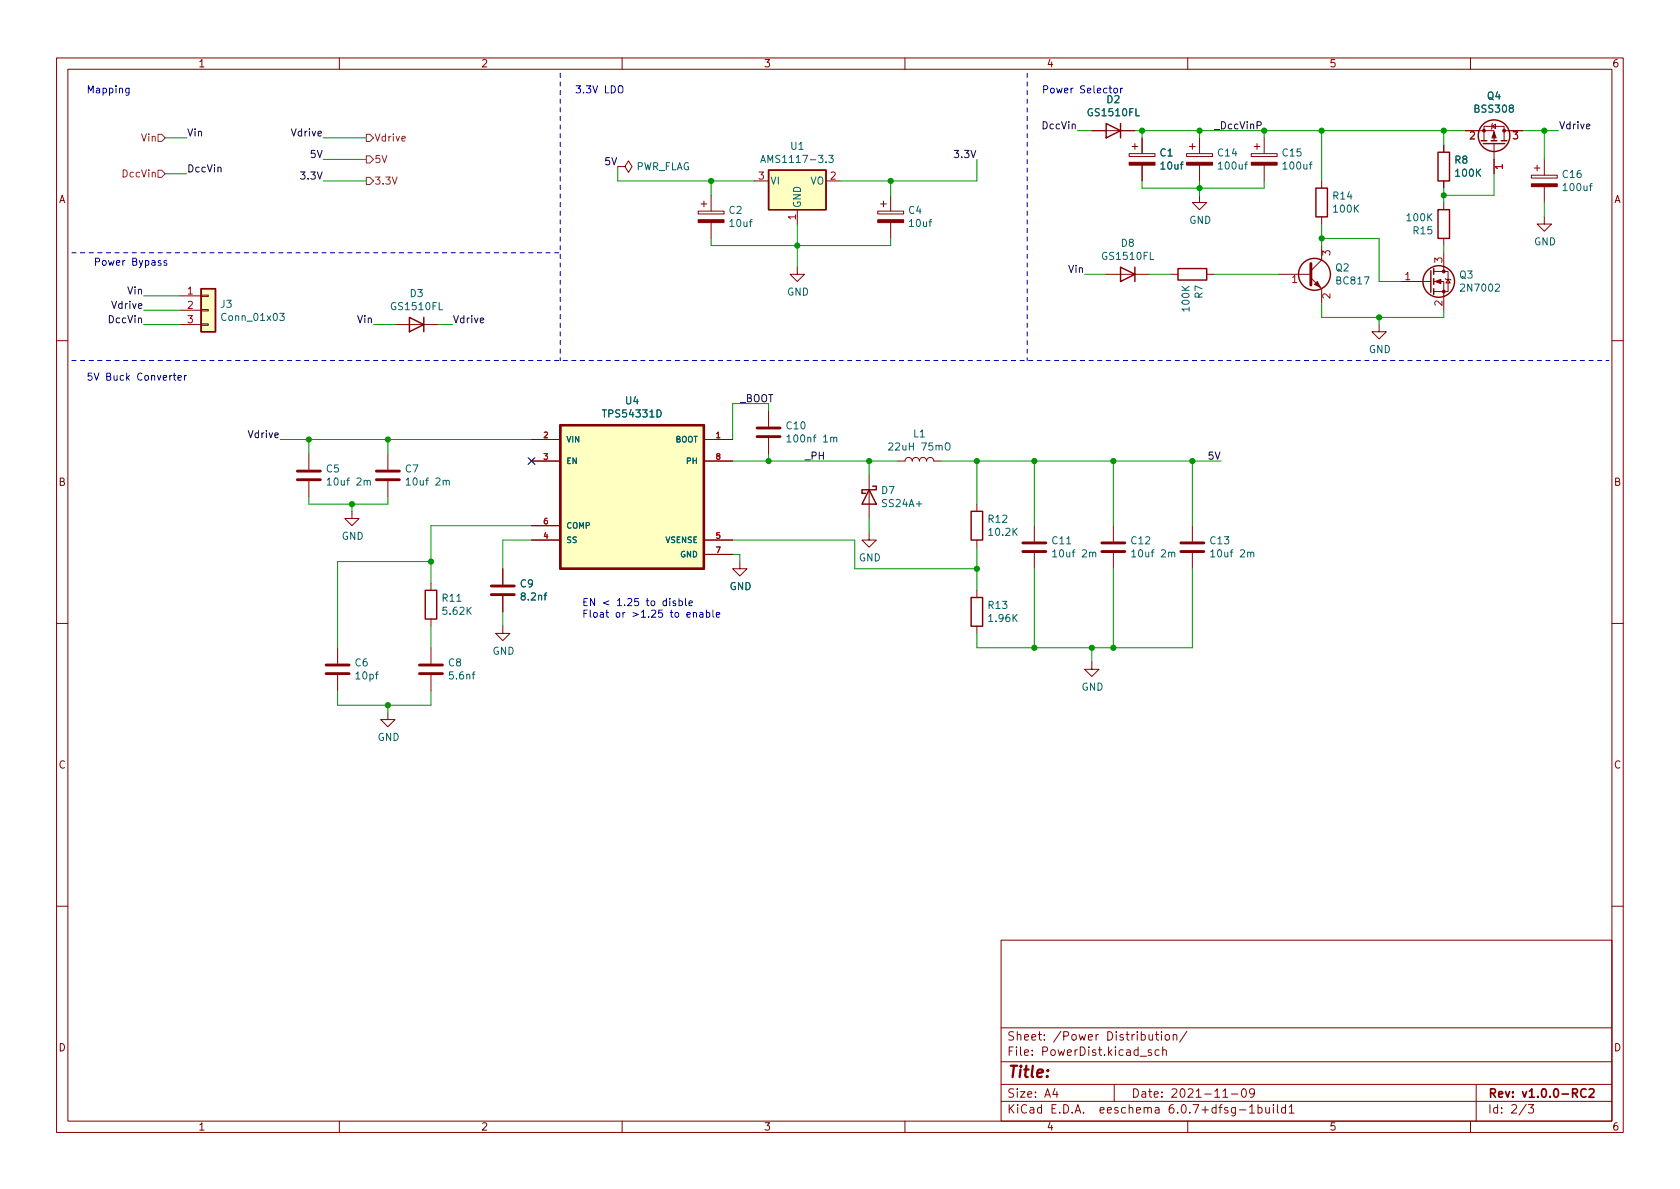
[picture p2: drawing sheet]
<svg xmlns="http://www.w3.org/2000/svg" width="297mm" height="210mm" viewBox="0 0 297 210" stroke-linecap="round" stroke-linejoin="round" font-family="sans-serif">
<g fill="none" stroke="#840000" stroke-width=".18">
<path d="M10 10.2h277v190.1h-277zM12 12.2h273v186.1h-273zM60 10.2v2M110 10.2v2M160 10.2v2M210 10.2v2M260 10.2v2M109.2 29.5h1.3l.6-1.1 .7 1.1-.7 1-.6-1M123.4 37.3h4.6v.5h-4.6zM124 36.1h1M124.5 35.6v1M125.7 34.5v2.8"/>
<path d="M125.7 39.4v2.8M133.3 32h2.6M141 37.1v2.5M146 32h2.6M155.2 37.3h4.6v.5h-4.6zM155.7 36.1h1M156.2 35.6v1M157.5 34.5v2.8M157.5 39.4v2.8M193 23.1h7.7M199.6 27.2h4.6v.5h-4.6zM200.2 25.9h1"/>
<path d="M200.7 25.4v1M201.9 24.4v2.8M201.9 29.2v2.8M209.8 27.2h4.6v.5h-4.6zM210.3 25.9h1M210.8 25.4v1M212.1 34.5v1.3h1.3l-1.3 1.3-1.3-1.3h1.3M212.1 24.4v2.8M212.1 29.2v2.8M221.2 27.2h4.6v.5h-4.6zM221.7 25.9h1.1M222.2 25.4v1"/>
<path d="M223.5 24.4v2.8M223.5 29.2v2.8M233.7 32v1.3M233.7 38.3v1.3M255.3 25.6v1.3M255.3 32v1.3M255.3 35.8v1.3M259.1 23.1h5.1v1.8M262.4 24.9v-2.6h3.5v2.6M263.8 22.3l.6-.3v.7zM263.9 21.8l-.1 .2v.7l-.1 .2M264.2 25.4v5.3"/>
<path d="M265.9 23.1h3.3M270.8 31h4.5v.5h-4.5zM271.3 29.7h1M271.8 29.2v1M273 38.3v1.3h1.3l-1.3 1.3-1.2-1.3h1.2M273 28.2v2.8M273 33v2.8M31.7 57.4h3.9M31.7 52.3h3.9M31.7 54.9h3.9M35.6 57.3h1.2v.2h-1.2zM35.6 54.7h1.2v.3h-1.2z"/>
<path d="M35.6 52.2h1.2v.2h-1.2zM69.8 57.4h7.7M141 47.2v1.3h1.2l-1.2 1.3-1.3-1.3h1.3M195.6 48.5h7.6M207 48.5h1.3M213.4 48.5h1.2M226.1 48.5h5.7M231.8 49.1l1.9 1.9v2.6M233.7 43.4v2.6l-1.9 1.9M243.8 57.4v1.3h1.3l-1.3 1.2-1.2-1.2h1.2M247.6 49.8h5.4M253.5 49.8h1.8v5.1"/>
<path d="M253.5 48h2.5v3.6h-2.5M255.3 42.2v1.2M255.3 44.7v3.3M255.5 49.3l.2 .1h.7l.1 .1M256 49.4l.4 .6h-.7zM10 60.2h2M94 77.7h5.1M124.5 77.7h5M135.9 72.6v2.8M135.9 77.5v2.8M285 60.2h2M54.6 80.3v2.8"/>
<path d="M54.6 85.1v2.8M62.2 90.4v1.3h1.3l-1.3 1.3-1.2-1.3h1.2M68.6 80.3v2.8M68.6 85.1v2.8M94 81.5h5.1M94 95.5h5.1M94 93h5.1M124.5 81.5h5M124.5 95.5h5M124.5 98h5M130.8 99.3v1.3h1.3l-1.3 1.2-1.3-1.2h1.3M153.7 94.2v1.3h1.2l-1.2 1.3-1.3-1.3h1.3"/>
<path d="M153.7 84.1v7.6M158.7 81.5h1.3a.64 .64 0 0 1 .7-.6 .64 .64 0 0 1 .6 .6 .64 .64 0 0 1 .6-.6 .64 .64 0 0 1 .7 .6 .64 .64 0 0 1 .6-.6 .64 .64 0 0 1 .6 .6 .64 .64 0 0 1 .7-.6 .64 .64 0 0 1 .6 .6h1.3M172.7 89.1v1.3M172.7 95.5v1.3M182.9 93v2.8M182.9 97.8v2.8M196.8 93v2.8M196.8 97.8v2.8M210.8 93v2.8M210.8 97.8v2.8M10 110.2h2M59.7 114.5v2.8"/>
<path d="M59.7 119.4v2.8M76.2 103.1v1.3M76.2 109.5v1.2M76.2 114.5v2.8M76.2 119.4v2.8M88.9 110.7v1.3h1.3l-1.3 1.3-1.3-1.3h1.3M88.9 100.6v2.8M88.9 105.4v2.8M172.7 104.4v1.3M172.7 110.7v1.3M193 117.1v1.3h1.3l-1.3 1.2-1.2-1.2h1.2M285 110.2h2"/>
<path d="M68.6 126v1.2h1.2l-1.2 1.3-1.3-1.3h1.3M10 160.2h2M177 166.3h108v32h-108zM285 160.2h2M60 198.3v2M110 198.3v2M160 198.3v2M177 194.8h108M177 191.8h108M177 187.8h108M177 181.8h108M186.5 192.5l-.4 1h1"/>
<path d="M186.9 193v1M197 191.8v3M201.6 186.8h1.1M203.1 182.9l.1 1h.4l.2-.1M203.6 185.7l-.4-.1-.2 .2 .1 .3 .5 .1v.4h-.6M203.8 182.9v1M204.3 182.9h.6M204.5 182.4v1.3l.4 .2M204.9 185.7l-.4-.1-.3 .3v.4l.2 .3h.5M205.4 182.4v.2M205.4 182.9v1M205.6 185.8l.2-.2 .3 .1 .1 .9"/>
<path d="M205.6 185.1v1.5M206.1 183l.4-.1 .3 .3v.4l-.3 .3h-.4l-.1-.3v-.4zM207.4 183.1l.2-.2 .4 .1 .1 .9M207.4 182.9v1M209.9 182.4l-1.3 1.9M210 198.3v2M216.2 194h.9M217.7 193.5h1.2M219.1 196.3h1.2M219.7 192.6l.2-.1a.81 .81 0 0 1 .5 .7 .81 .81 0 0 1-.3 .8h-.1a.81 .81 0 0 1-.6-.6 .81 .81 0 0 1 .3-.8zM220.9 195.8l.5-.5v1.5M220.9 196.8h.9"/>
<path d="M221.8 193.2l-.3 .3-.4-.1-.2-.2 .2-.6 .4-.1 .2 .2a.99 .99 0 0 1-.3 1.3h-.3M222.4 195.9l.5-.1 .2 .3v.4l-.1 .3h-.6M222.4 195.3v1.5M223.8 195.8l.1 1h.3l.2-.1M224.4 195.8v1M225.1 195.3v.2M225.1 195.8v1M225.9 195.3v1.3l.2 .2M227.3 195.9l-.4-.1-.3 .3v.4l.1 .3h.6M227.3 195.3v1.5M227.9 195.8l.5-.5v1.5M227.9 196.8h.9"/>
<path d="M260 198.3v2M261 191.8v6.5M269.9 195.3l-1.3 1.9M270.2 195.3h1l-.6 .6 .5 .1v.7l-.2 .1h-.5l-.2-.1"/>
</g>
<path d="M280.4 192.7a.6 .6 0 0 0-.7 0 .6 .6 0 0 0-.2 .7 .56 .56 0 0 0 .3 .6 .56 .56 0 0 0 .6-.1M281 192.7l.6-.2 .2 .2v.3l-.9 1h.9" fill="none" stroke="#840000" stroke-width=".3"/>
<g fill="none" stroke="#840000" stroke-width=".25">
<path d="M135.9 30.1h10.1v7h-10.1zM195.6 21.8l2.5 1.3-2.5 1.3zM198.1 21.8v2.6M232.7 33.3h2v5h-2zM254.3 26.9h2v5.1h-2zM254.3 37.1h2v5.1h-2zM261.9 24.9h1M262.3 25.4h3.8M263.7 24.9h1M265.4 24.9h1M35.6 51h2.5v7.7h-2.5zM72.4 56.1l2.5 1.3-2.5 1.3z"/>
<path d="M74.9 56.1v2.6M198.1 47.2l2.6 1.3-2.6 1.3zM200.7 47.2v2.6M208.3 47.5h5.1v2h-5.1zM253 47.9v3.8M253.5 47.5v1M253.5 49.3v1M253.5 51v1.1M153.7 86.6l1.2 2.5h-2.5zM154.3 86h.6v.6h-2.5v.6h.6M171.7 90.4h2v5.1h-2zM75.2 104.4h2v5.1h-2z"/>
<path d="M171.7 105.7h2v5h-2z"/>
<circle cx="264.2" cy="24" r="2.79"/>
<circle cx="232.4" cy="48.5" r="2.82"/>
<circle cx="254.4" cy="49.8" r="2.79"/>
</g>
<g fill="none" stroke="#840000" stroke-width=".51">
<path d="M231.8 46.6v3.8M133.9 77.2h4M133.9 75.7h4M52.6 84.8h4M52.6 83.3h4M66.5 84.8h4.1M66.5 83.3h4.1M180.8 97.5h4.1M180.8 96h4.1M194.8 97.5h4.1M194.8 96h4.1M208.8 97.5h4.1"/>
<path d="M208.8 96h4.1M57.7 119.1h4M57.7 117.6h4M74.2 119.1h4M74.2 117.6h4M86.9 105.2h4M86.9 103.6h4"/>
</g>
<g fill="#840000" stroke="#840000" stroke-width=".18">
<path d="M123.4 38.9h4.6v.5h-4.6z"/>
<path d="M155.2 38.9h4.6v.5h-4.6z"/>
<path d="M253.7 49.8l1.1-.4v.8z"/>
<path d="M264.2 23.4l.3 1h-.7z"/>
<path d="M270.8 32.5h4.5v.5h-4.5z"/>
<path d="M232.4 50.3l.5-.5 .5 1z"/>
<path d="M221.2 28.7h4.6v.5h-4.6z"/>
<path d="M199.6 28.7h4.6v.5h-4.6z"/>
<path d="M209.8 28.7h4.6v.5h-4.6z"/>
<circle cx="255.3" cy="51.6" r=".25"/>
<circle cx="255.3" cy="48" r=".25"/>
<circle cx="262.4" cy="23.1" r=".25"/>
<circle cx="265.9" cy="23.1" r=".25"/>
</g>
<g fill="#ffffc2" stroke="#ffffc2" stroke-width=".18">
<path d="M135.9 30.1h10.1v7h-10.1z"/>
<path d="M99.1 75.2h25.4v25.4h-25.4z"/>
<path d="M35.6 51h2.5v7.7h-2.5z"/>
</g>
<g fill="none" stroke="#006464" stroke-width=".18">
<path d="M134.5 28.7l.4-1.2 .4 1.2M134.6 28.4h.6M146.5 27.5h.8l-.4 .5 .4 .1v.5l-.2 .1-.6-.1M49.5 55.4h.8l-.5 .5 .4 .1v.6l-.2 .1-.5-.1M139.1 77.3l.4-.4v1.3M139.1 78.2h.8M147.4 77.5l.2-.2 .3 .1 .1 .8M157.1 78.4l.5-.1 .3 .4-.8 .9h.8M167.2 78.5l.2-.2a.43 .43 0 0 1 .6 .4v.5a.42 .42 0 0 1-.5 .4 .42 .42 0 0 1-.4-.4zM57.9 84.9l.3-.4v1.3M57.9 85.8h.7M64.9 85.1l.2-.2 .3 .1 .1 .8"/>
<path d="M71.8 84.9l.4-.4v1.3M71.8 85.8h.7M78.9 85.1l.2-.2 .3 .1v.8M186.1 97.6l.4-.4v1.3M186.1 98.5h.7M193.2 97.8l.2-.2 .3 .1v.8M200.1 97.6l.4-.4v1.3M200.1 98.5h.7M207.2 97.8l.1-.2 .4 .1v.8M214.1 97.6l.3-.4v1.3M214.1 98.5h.7M221.1 97.8l.2-.2 .3 .1 .1 .8"/>
</g>
<path d="M99.1 75.2h25.4v25.4h-25.4z" fill="none" stroke="#840000" stroke-width=".41"/>
<path d="M27.9 30.1h.7l.6 .6-.6 .7h-.7zM27.9 23.7h.7l.6 .7-.6 .6h-.7zM64.8 27.6h.6l.6 .6-.6 .6h-.6zM64.8 31.4h.6l.6 .6-.6 .6h-.6zM64.8 23.7h.6l.6 .7-.6 .6h-.6z" fill="none" stroke="#725600" stroke-width=".18"/>
<path d="M222.3 22.2l.6-.1 .1-.2-.1-.3-.6-.1v1.3" fill="none" stroke="#0f0f0f" stroke-width=".18"/>
<g fill="none" stroke="#0000c2" stroke-width=".18">
<path d="M22.8 15.6v1l-.2 .3-.3-.1M22.8 15.7l-.3-.1-.3 .2 .1 .6h.5M109.5 15.2h.1a.43 .43 0 0 1 .5 .4v.4a.42 .42 0 0 1-.4 .5 .42 .42 0 0 1-.4-.5v-.4zM197 15.7l.3-.1 .3 .2v.4l-.3 .2h-.3l-.1-.2zM198.1 15.6v.8M198.5 15.6l-.4 .2M28.4 46.1h-.3l-.1 .2v.1l.4 .2v.3h-.4M29.5 46.1h-.3l-.2 .2v.1l.5 .2v.3h-.5M30.6 66.4h.5M30.8 66v1.1l.3 .1M31.5 66.8l.6-.1-.1-.2-.4-.1-.1 .2v.6h.5M32.6 66.4v.8"/>
<path d="M33 66.4l-.4 .2M118.4 105.8v.2M118.4 106.3v.8M119.5 106.3h-.3l-.2 .1v.2l.5 .1v.3h-.5M120.1 106.3h.3l.3 .2-.2 .5h-.4M120.1 105.8v1.3M121.2 105.8v1.1l.2 .2M121.8 106.7l.6-.1v-.3h-.4l-.2 .1 .1 .6h.5M122.6 108.4l.2-.1 .3 .1v.7M122.6 108.3v.8M123.8 108.4h.4l.1 .7M124.3 108.6l-.4 .1-.2 .1 .2 .3h.4"/>
<path d="M124.9 108.4l.4-.1 .2 .2-.1 .6h-.5M124.9 107.9v1.2M126 107.9v1.1l.2 .1M126.7 108.7l.6-.1-.1-.2-.4-.1-.1 .2v.6h.5"/>
</g>
<path d="M99.1 12.9v50.8M181.6 12.9v50.8M12.7 44.7h86.4M12.7 63.7h271.8" fill="none" stroke="#0000c2" stroke-width=".18" stroke-dasharray=".8 .8"/>
<g fill="none" stroke="#009600" stroke-width=".18">
<path d="M29.2 24.4h3.8M29.2 30.7h3.8M57.1 32h7.7M57.1 28.2h7.7M57.1 24.4h7.7M109.2 29.5v2.5h24.1M125.7 32v2.5M141 39.6v7.6M157.5 32v2.5M172.7 28.2v3.8h-24.1M190.5 23.1h2.5M200.7 23.1h58.4"/>
<path d="M201.9 23.1v1.3M201.9 32v1.3h21.6v-1.3M212.1 23.1v1.3M212.1 32v2.5M223.5 23.1v1.3M233.7 23.1v8.9M233.7 39.6v3.8M255.3 23.1v2.5M255.3 33.3v2.5M264.2 30.7v3.8h-8.9M269.2 23.1h6.4M273 23.1v5.1"/>
<path d="M273 35.8v2.5M25.4 52.3h6.3M25.4 57.4h6.3M25.4 54.9h6.3M66 57.4h3.8M77.5 57.4h2.5M125.7 42.2v1.2h31.8v-1.2M191.8 48.5h3.8M203.2 48.5h3.8M214.6 48.5h11.5M233.7 42.2h10.1v7.6h3.8M233.7 53.6v2.5h21.6v-1.2"/>
<path d="M243.8 56.1v1.3M255.3 43.4v1.3M49.5 77.7h44.5M54.6 77.7v2.6M68.6 77.7v2.6M135.9 72.6v-1.2h-6.4v6.3M54.6 87.9v1.2h14v-1.2M62.2 89.1v1.3M76.2 99.3h-16.5v15.2M94 95.5h-5.1v5.1M94 93h-17.8v10.1M129.5 95.5h21.6v5.1h21.6"/>
<path d="M129.5 81.5h29.2M129.5 98h1.3v1.3M135.9 80.3v1.2M153.7 81.5v2.6M153.7 91.7v2.5M166.4 81.5h49.5M172.7 81.5v7.6M172.7 96.8v7.6M182.9 81.5v11.5M196.8 81.5v11.5M210.8 81.5v11.5M76.2 110.7v3.8"/>
<path d="M88.9 108.2v2.5M182.9 100.6v13.9M193 114.5v2.6M196.8 100.6v13.9M210.8 100.6v13.9h-38.1v-2.5M59.7 122.2v2.5h16.5v-2.5M68.6 124.7v1.3"/>
</g>
<path d="M93.4 80.9l1.2 1.2M94.6 80.9l-1.2 1.2" fill="none" stroke="#000084" stroke-width=".18"/>
<g fill="#009600" stroke="#009600" stroke-width=".18">
<circle cx="172.7" cy="100.6" r=".46"/>
<circle cx="182.9" cy="81.5" r=".46"/>
<circle cx="153.7" cy="81.5" r=".46"/>
<circle cx="172.7" cy="81.5" r=".46"/>
<circle cx="135.9" cy="81.5" r=".46"/>
<circle cx="212.1" cy="23.1" r=".46"/>
<circle cx="223.5" cy="23.1" r=".46"/>
<circle cx="233.7" cy="23.1" r=".46"/>
<circle cx="273" cy="23.1" r=".46"/>
<circle cx="255.3" cy="23.1" r=".46"/>
<circle cx="255.3" cy="34.5" r=".46"/>
<circle cx="193" cy="114.5" r=".46"/>
<circle cx="196.8" cy="114.5" r=".46"/>
<circle cx="182.9" cy="114.5" r=".46"/>
<circle cx="196.8" cy="81.5" r=".46"/>
<circle cx="210.8" cy="81.5" r=".46"/>
<circle cx="68.6" cy="124.7" r=".46"/>
<circle cx="76.2" cy="99.3" r=".46"/>
<circle cx="62.2" cy="89.1" r=".46"/>
<circle cx="233.7" cy="42.2" r=".46"/>
<circle cx="243.8" cy="56.1" r=".46"/>
<circle cx="212.1" cy="33.3" r=".46"/>
<circle cx="201.9" cy="23.1" r=".46"/>
<circle cx="125.7" cy="32" r=".46"/>
<circle cx="68.6" cy="77.7" r=".46"/>
<circle cx="54.6" cy="77.7" r=".46"/>
<circle cx="157.5" cy="32" r=".46"/>
<circle cx="141" cy="43.4" r=".46"/>
</g>
<text font-size="2.8" fill="#840000" x="178" y="190.6">Title:</text>
<g font-size="2.1" fill="#840000">
<text x="178" y="184">Sheet: /Power Distribution/</text>
<text x="178" y="186.7">File: PowerDist.kicad_sch</text>
<text x="178" y="196.9">KiCad E.D.A. eeschema 6.0.7+dfsg-1build1</text>
<text x="178" y="194.1">Size: A4</text>
<text x="200" y="194.1">Date: 2021-11-09</text>
<text x="263" y="194.1">Rev: v1.0.0-RC2</text>
<text x="263" y="196.9">Id: 2/3</text>
</g>
<g font-size="1.8" fill="#840000">
<text x="35" y="11.9">1</text>
<text x="85" y="11.9">2</text>
<text x="135" y="11.9">3</text>
<text x="185" y="11.9">4</text>
<text x="235" y="11.9">5</text>
<text x="285" y="11.9">6</text>
<text x="10.3" y="35.9">A</text>
<text x="285.3" y="35.9">A</text>
<text x="10.3" y="85.9">B</text>
<text x="285.3" y="85.9">B</text>
<text x="10.3" y="135.9">C</text>
<text x="285.3" y="135.9">C</text>
<text x="10.3" y="185.9">D</text>
<text x="285.3" y="185.9">D</text>
<text x="35" y="199.9">1</text>
<text x="85" y="199.9">2</text>
<text x="135" y="199.9">3</text>
<text x="185" y="199.9">4</text>
<text x="235" y="199.9">5</text>
<text x="285" y="199.9">6</text>
</g>
<g font-size="1.8" fill="#0000c2">
<text x="15.2" y="16.5">Mapping</text>
<text x="101.6" y="16.5">3.3V LDO</text>
<text x="184.1" y="16.5">Power Selector</text>
<text x="16.5" y="47">Power Bypass</text>
<text x="15.2" y="67.3">5V Buck Converter</text>
<text x="102.9" y="107.2">EN &lt; 1.25 to disble</text>
<text x="102.9" y="109.2">Float or &gt;1.25 to enable</text>
</g>
<g font-size="1.8" fill="#006464">
<text x="263" y="17.6">Q4</text>
<text x="192.5" y="20.5">GS1510FL</text>
<text x="195.7" y="18.2">D2</text>
<text x="260.9" y="19.9">BSS308</text>
<text x="135.5" y="28.8">AMS1117-3.3</text>
<text x="139.8" y="26.5">U1</text>
<text x="205.1" y="27.7">C1</text>
<text x="205.3" y="30">10uf</text>
<text x="215.4" y="27.7">C14</text>
<text x="215.6" y="30">100uf</text>
<text x="226.8" y="27.7">C15</text>
<text x="227" y="30">100uf</text>
<text x="257.2" y="28.9">R8</text>
<text x="112.3" y="30.1">PWR_FLAG</text>
<text x="136.1" y="32.6">VI</text>
<text x="143.2" y="32.6">VO</text>
<text x="235.8" y="35.3">R14</text>
<text x="257.5" y="31.2">100K</text>
<text x="276.3" y="31.5">C16</text>
<text x="276.6" y="33.8">100uf</text>
<text x="128.9" y="37.8">C2</text>
<text x="129.1" y="40.1">10uf</text>
<text x="141.6" y="36.8" transform="rotate(-90 141.6 36.8)">GND</text>
<text x="160.7" y="37.8">C4</text>
<text x="160.9" y="40.1">10uf</text>
<text x="210.3" y="39.6">GND</text>
<text x="235.9" y="37.6">100K</text>
<text x="248.8" y="39.1">100K</text>
<text x="249.9" y="41.4">R15</text>
<text x="195.1" y="45.9">GS1510FL</text>
<text x="198.3" y="43.6">D8</text>
<text x="236.2" y="48">Q2</text>
<text x="271.2" y="43.4">GND</text>
<text x="72.5" y="52.5">D3</text>
<text x="139.1" y="52.3">GND</text>
<text x="212.6" y="52.7" transform="rotate(-90 212.6 52.7)">R7</text>
<text x="236.4" y="50.3">BC817</text>
<text x="258.1" y="49.2">Q3</text>
<text x="258.6" y="51.6">2N7002</text>
<text x="39" y="54.4">J3</text>
<text x="39.5" y="56.7">Conn_01x03</text>
<text x="69.3" y="54.8">GS1510FL</text>
<text x="210.3" y="54.9" transform="rotate(-90 210.3 54.9)">100K</text>
<text x="242" y="62.4">GND</text>
<text x="110.6" y="71.5">U4</text>
<text x="106.9" y="73.8">TPS54331D</text>
<text x="139.1" y="75.9">C10</text>
<text x="161.5" y="77.3">L1</text>
<text x="57.7" y="83.5">C5</text>
<text x="71.7" y="83.5">C7</text>
<text x="139.7" y="78.2">100nf 1m</text>
<text x="157.7" y="79.6">22uH 75mO</text>
<text x="58.4" y="85.8">10uf 2m</text>
<text x="72.3" y="85.8">10uf 2m</text>
<text x="155.9" y="87.3">D7</text>
<text x="156.2" y="89.7">SS24A+</text>
<text x="60.4" y="95.4">GND</text>
<text x="174.8" y="92.4">R12</text>
<text x="175" y="94.7">10.2K</text>
<text x="151.8" y="99.3">GND</text>
<text x="186.1" y="96.2">C11</text>
<text x="186.6" y="98.5">10uf 2m</text>
<text x="200.1" y="96.2">C12</text>
<text x="200.6" y="98.5">10uf 2m</text>
<text x="214" y="96.2">C13</text>
<text x="214.6" y="98.5">10uf 2m</text>
<text x="78.3" y="106.4">R11</text>
<text x="92" y="103.9">C9</text>
<text x="92.3" y="106.2">8.2nf</text>
<text x="129" y="104.3">GND</text>
<text x="174.8" y="107.7">R13</text>
<text x="78.4" y="108.7">5.62K</text>
<text x="175" y="110">1.96K</text>
<text x="62.8" y="117.8">C6</text>
<text x="79.3" y="117.8">C8</text>
<text x="87.1" y="115.8">GND</text>
<text x="63" y="120.1">10pf</text>
<text x="79.6" y="120.1">5.6nf</text>
<text x="191.2" y="122.1">GND</text>
<text x="66.7" y="131">GND</text>
</g>
<g font-size="1.8" fill="#0f0f0f">
<text x="184.5" y="22.8">DccVin</text>
<text x="214.6" y="22.8">_DccVinP</text>
<text x="275.6" y="22.8">Vdrive</text>
<text x="33" y="24.1">Vin</text>
<text x="51.7" y="24.1">Vdrive</text>
<text x="55" y="27.9">5V</text>
<text x="107.1" y="29.2">5V</text>
<text x="169.1" y="27.9">3.3V</text>
<text x="33" y="30.5">DccVin</text>
<text x="53.5" y="31.7">3.3V</text>
<text x="22.6" y="52.1">Vin</text>
<text x="189" y="48.2">Vin</text>
<text x="19.4" y="57.1">DccVin</text>
<text x="20" y="54.6">Vdrive</text>
<text x="63.3" y="57.1">Vin</text>
<text x="80" y="57.1">Vdrive</text>
<text x="130.8" y="71.1">_BOOT</text>
<text x="44.1" y="77.5">Vdrive</text>
<text x="142.2" y="81.3">_PH</text>
<text x="213.7" y="81.3">5V</text>
</g>
<g font-size="1.8" fill="#725600">
<text x="25.1" y="25">Vin</text>
<text x="66.1" y="28.8">5V</text>
<text x="66.1" y="25">Vdrive</text>
<text x="21.8" y="31.4">DccVin</text>
<text x="66.1" y="32.6">3.3V</text>
</g>
<g font-size="1.8" fill="#a90000">
<text x="259.9" y="24.6">2</text>
<text x="265.7" y="30" transform="rotate(-90 265.7 30)">1</text>
<text x="267.5" y="24.6">3</text>
<text x="134.1" y="31.7">3</text>
<text x="146.8" y="31.7">2</text>
<text x="140.7" y="38.8" transform="rotate(-90 140.7 38.8)">1</text>
<text x="235.2" y="45.2" transform="rotate(-90 235.2 45.2)">3</text>
<text x="255" y="46.5" transform="rotate(-90 255 46.5)">3</text>
<text x="33.2" y="52.1">1</text>
<text x="228.4" y="50">1</text>
<text x="235.2" y="52.8" transform="rotate(-90 235.2 52.8)">2</text>
<text x="248.4" y="49.5">1</text>
<text x="33.2" y="54.6">2</text>
<text x="33.2" y="57.1">3</text>
<text x="255" y="54.1" transform="rotate(-90 255 54.1)">2</text>
</g>
<g font-size="1.4" fill="#a90000">
<text x="96.1" y="77.5">2</text>
<text x="126.6" y="77.5">1</text>
<text x="96.1" y="81.3">3</text>
<text x="126.6" y="81.3">8</text>
<text x="96.1" y="95.2">4</text>
<text x="96.1" y="92.7">6</text>
<text x="126.6" y="95.2">5</text>
<text x="126.6" y="97.8">7</text>
</g>
<g font-size="1.4" fill="#006464">
<text x="100.1" y="78.2">VIN</text>
<text x="100.1" y="82">EN</text>
<text x="119.4" y="78.2">BOOT</text>
<text x="121.5" y="82">PH</text>
<text x="100.1" y="93.5">COMP</text>
<text x="100.1" y="96">SS</text>
<text x="117.7" y="96">VSENSE</text>
<text x="120.3" y="98.5">GND</text>
</g>
</svg>
